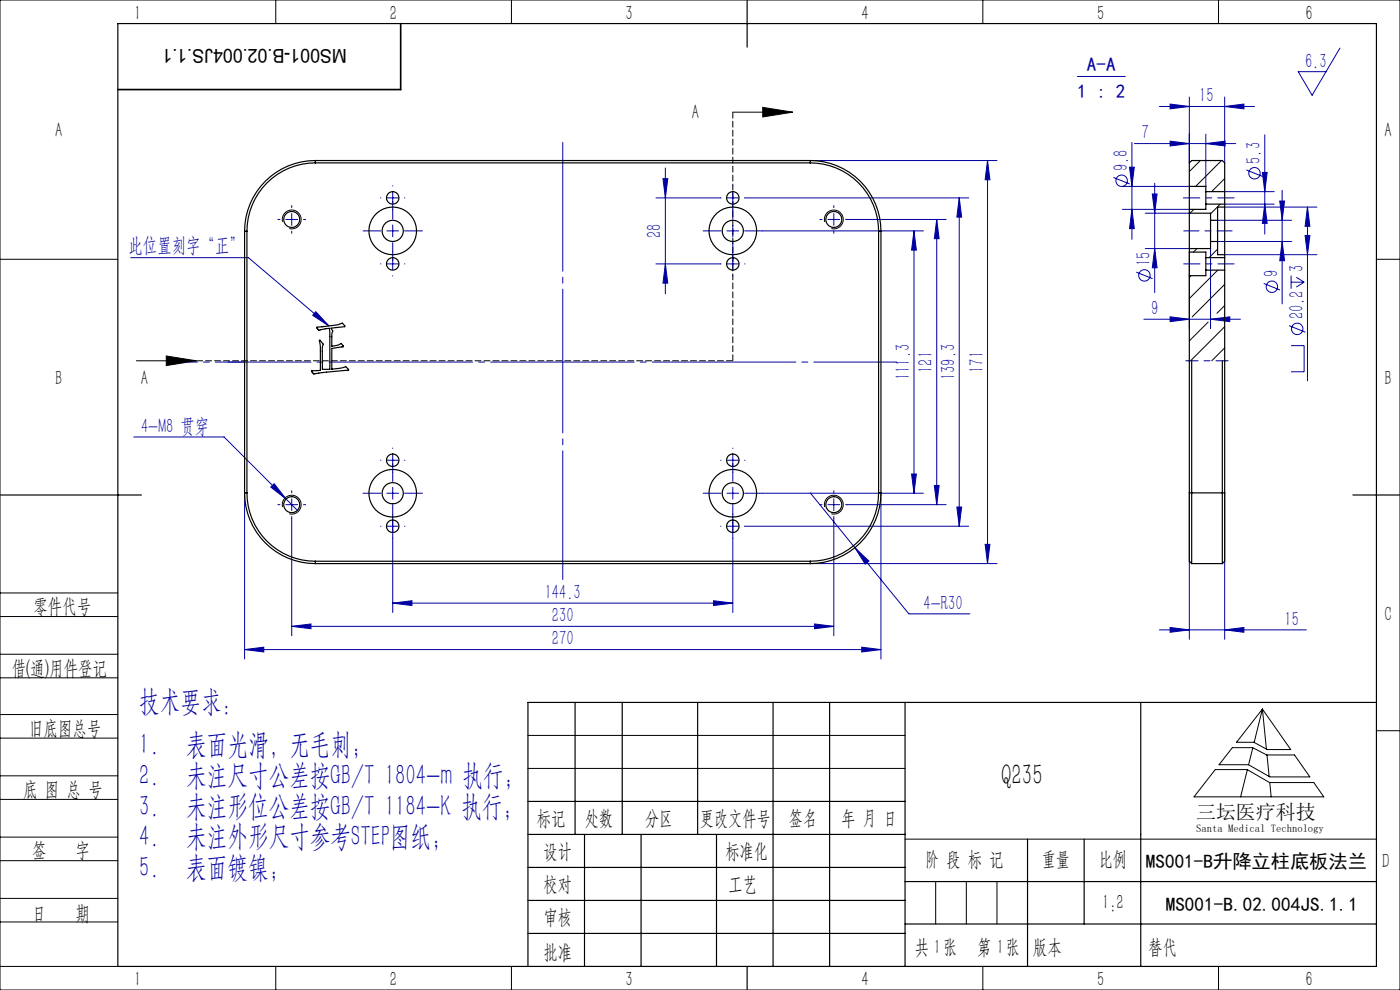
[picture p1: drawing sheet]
<svg xmlns="http://www.w3.org/2000/svg" width="297mm" height="210mm" viewBox="0 0 297 210" stroke-linecap="round" stroke-linejoin="round" font-family="sans-serif">
<g fill="none" stroke="#0000a0" stroke-width=".21">
<path d="M228.5 16.2h10.2M284.3 10.2l-5.9 10-3-5h5.9M140.6 37.9h1.1l-.5 4.1zM141.2 35.6v26.7M171.9 34.1h39.6M209.5 34.1v85.5M209.5 34.1l.5 4h-1zM236.2 37.6l3.5 1.4M238.1 39.5h14.2M239.6 35.5h1l-.5 4zM240.1 30.2v20.6M240.7 30.5h21.5"/>
<path d="M245 38.9v23.2M246 22.6h20.2M248.2 29.9l4.1 .6-4.1 .5zM248.2 22.1l4.1 .5-4.1 .5zM252.3 20.6v14M255.8 30.5l4.1-.6v1.1zM255.8 28.5v11M259.8 22.6l4.1-.5v1zM259.8 20.6v14M264.4 36.1l3.5 1.3M267.8 36.6h1l-.5 4.1zM268.3 28.6v21.1"/>
<path d="M27.7 54.7h25l17.1 14.4M60.6 46.6h2.5M61.9 45.3v2.5M82.1 49h2.5M82.1 42h2.5M82.1 56h2.5M83.3 40.7v2.5M83.3 47.7v2.5M83.3 54.7v2.5M139.2 42h13.7M139.2 56h13.7M141.2 56l.5 4.1h-1.1z"/>
<path d="M154.2 49h2.5M154.2 42h2.5M154.2 56h2.5M155.5 40.7v2.5M155.5 47.7v2.5M155.5 54.7v2.5M158 42h47.5M161.8 49h34.1M175.6 46.6h2.5M176.9 45.3v2.5M179.8 46.6h20.9M193.9 49l.5 4.1h-1z"/>
<path d="M193.9 49v55.6M198.7 46.6v60.5M198.7 46.6l.5 4h-1zM203.5 42v69.6M203.5 42l.5 4.1h-1zM238.1 44.4h14.2M240.1 44.4l.5 4.1h-1zM241 57.7l3.5 1.4M243 45.2h9.3M243 52.7h9.3M244.5 41.1h1l-.5 4.1zM245 52.7l.5 4.1h-1z"/>
<path d="M252.3 53.5v16.2M256.8 52.7v17M258.3 46.7h15.7M258.3 51.2h15.7M259.8 40.7h10.5M259.8 43.3h10.5M259.8 43.9h19.6M259.8 54h19.6M268.3 43.3l.5 4.1h-1zM271.5 42.6h1l-.5 4.1zM272 51.2l.5 4.1h-1zM272 40.4v24.1"/>
<path d="M273.9 58.5v2.7M273.9 59.9h2.8M275 58.8l1.7 1.1M276.7 59.9l-1.7 1M276.9 49.9h1l-.5 4.1zM277.4 43.9v36.9M277.4 43.9l.5 4.1h-1zM67 66.1l2.8 3-3.5-2.2zM242.7 67.7h20.5M248.2 67.2l4.1 .5-4.1 .5zM256.8 67.7l4.1-.5v1zM268.1 60.1l3.5 1.4"/>
<path d="M273.5 69.1l3.4 1.4M273.9 73.3h2.8v5.6h-2.8M28.4 92.7h19.1l15.6 15.6M82.1 97.6h2.5M83.3 96.4v2.5M154.2 97.6h2.5M155.5 96.4v2.5M51.9 104.6v35.2M57.4 103.3l.8-.7 2.5 3.2zM60.6 107.1h2.5M61.9 110v24.9M61.9 105.8v2.5"/>
<path d="M82.1 104.6h2.5M82.1 111.6h2.5M83.3 103.4v2.5M83.3 110.4v19.5M154.2 104.6h2.5M154.2 111.6h2.5M155.5 103.4v2.5M155.5 110.4v19.5M158 111.6h47.5M161.8 104.6h34.1M171.9 104.6l20.9 25.6h12.9M171.9 119.6h39.6"/>
<path d="M175.6 107.1h2.5M176.9 105.8v2.5M176.9 110v24.9M179.8 107.1h20.9M181.4 116.2l2.9 2.8-.8 .7zM186.9 104.6v35.2M193.4 100.5h1l-.5 4.1zM198.2 103h1l-.5 4.1zM203 107.5h1l-.5 4.1zM209 115.5h1l-.5 4.1zM252.3 104.6v31M259.8 104.6v31"/>
<path d="M51.9 137.8l4.1-.5v1zM51.9 137.8h135M61.9 132.9l4.1-.5v1zM61.9 132.9h115M83.3 127.9l4.1-.5v1zM83.3 127.9h72.2M151.4 127.4l4.1 .5-4.1 .5zM172.8 132.4l4.1 .5-4.1 .5zM182.8 137.3l4.1 .5-4.1 .5zM246 133.6h31.1M248.2 133.1l4.1 .5-4.1 .5zM259.8 133.6l4.1-.5v1z"/>
<circle cx="237.9" cy="38.3" r="1.21"/>
<circle cx="266.1" cy="36.7" r="1.21"/>
<circle cx="242.8" cy="58.4" r="1.21"/>
<circle cx="269.8" cy="60.8" r="1.21"/>
<circle cx="275.2" cy="69.8" r="1.21"/>
</g>
<g fill="none" stroke="#000" stroke-width=".21">
<path d="M0 0h297v210h-297zM58.5 0v5M108.5 0v5M208.5 0v5M258.5 0v5M155.5 23.8h12.7M161.8 22.8l6.4 1-6.4 1zM0 55h25M60 47.1a2 2 0 0 1 1.7-2.5 2 2 0 0 1 2.2 2.1 2 2 0 0 1-2.5 1.8M175 47.1a2 2 0 0 1 1.7-2.5 2 2 0 0 1 2.2 2.1 2 2 0 0 1-2.5 1.8M292 55h5M28.9 76.5h12.7"/>
<path d="M35.3 75.5l6.3 1-6.3 1zM60 107.6a2 2 0 0 1 1.7-2.5 2 2 0 0 1 2.2 2.1 2 2 0 0 1-2.5 1.8M175 107.6a2 2 0 0 1 1.7-2.5 2 2 0 0 1 2.2 2.1 2 2 0 0 1-2.5 1.8M0 138.8h25M0 125.8h25M0 130.8h25M0 143.8h25M0 156.6h25M0 151.6h25M112 156h80M261.4 158.6h4.3l3 1.5h5.9l3.3 4.7h-8.5l-4.5-2.6h-6.3zM265.8 158.6l-.9 3.6"/>
<path d="M267.8 150.4l6 8.6h-5l-2.8-1.5h-3.7zM267.8 150.4l-1.7 7.1M267.8 150.4l.9 8.5M292 155h5M0 169.6h25M0 164.6h25M0 177.6h25M112 163h80M192 178h100M257.8 163.2h6.8l4.7 2.8h9.4l2.1 3h-27.5zM264.6 163.3l-1.4 5.7M268.8 160.1l.4 4.6"/>
<path d="M269.4 166l.3 3M0 182.6h25M0 190.6h25M0 195.6h25M198.5 187v9M205 187v9M211.5 187v9M0 205h25M58.5 205v5M108.5 205v5M208.5 205v5M258.5 205v5"/>
</g>
<path d="M155.5 76.5v-52.7" fill="none" stroke="#000" stroke-width=".21" stroke-dasharray="1.3 .6"/>
<path d="M155.5 76.5h-113.9" fill="none" stroke="#000" stroke-width=".21" stroke-dasharray="1.3 .6" stroke-dashoffset="-.1"/>
<path d="M119.4 30.2v92.7" fill="none" stroke="#0000a0" stroke-width=".21" stroke-dasharray="30.5 1.3 1.3 1.3" stroke-dashoffset="3.2"/>
<path d="M190.2 76.8h-141.8" fill="none" stroke="#0000a0" stroke-width=".21" stroke-dasharray="30.5 1.3 1.3 1.3" stroke-dashoffset="12.9"/>
<path d="M251 42h10.8M251.1 56h10.7" fill="none" stroke="#0000a0" stroke-width=".21" stroke-dasharray="30.5 1.3 1.3 1.3" stroke-dashoffset="27"/>
<path d="M251.1 49h10.3" fill="none" stroke="#0000a0" stroke-width=".21" stroke-dasharray="30.5 1.3 1.3 1.3" stroke-dashoffset="27.2"/>
<g fill="none" stroke="#000" stroke-width=".25">
<path d="M25 5h267v200h-267zM158.5 0v10M0 105h30M287 105h10M122 149v28M132 149v28M148 149v28M164 149v56M176 149v56M192 149v56M242 149v56M292 149h-180v56"/>
<path d="M112 170h80M112 177h80M124 177v28M136 177v28M152 177v28M218 178v27M230 178v18M112 184h80M112 191h80M112 198h80M192 187h100M192 196h100"/>
<path d="M158.5 205v5"/>
</g>
<path d="M85 5v14h-60" fill="none" stroke="#000" stroke-width=".35"/>
<path d="M251.6 76.5h9" fill="none" stroke="#0000a0" stroke-width=".21" stroke-dasharray="30.5 1.3 1.3 1.3" stroke-dashoffset="27.9"/>
<path d="M51.9 76.8h-16.2" fill="none" stroke="#0000a0" stroke-width=".21" stroke-dasharray="30.5 1.3 1.3 1.3" stroke-dashoffset="24.3"/>
<g fill="none" stroke="#0000a0" stroke-width=".21" stroke-dasharray="30.5 1.3 1.3 1.3">
<path d="M83.3 39.5v-.1M155.5 39.5v-.1M59.4 46.6h-.5M61.9 44.1v-.5M61.9 49.1v.4M64.4 46.6h.4M80.8 49h-3.8M80.8 42h-.1M80.8 56h-.1M83.3 46.5v-3.8M83.3 51.5v3.8M83.3 44.5v.1"/>
<path d="M83.3 53.5v-.1M83.3 58.5v.1M85.8 49h3.8M85.8 42h.1M85.8 56h.1M153 49h-3.8M153 56h-.1M153 42h-.1M155.5 46.5v-3.8M155.5 51.5v3.8M155.5 53.5v-.1M155.5 58.5v.1"/>
<path d="M155.5 44.5v.1M158 49h3.8M158 56h.1M158 42h.1M174.4 46.6h-.5M176.9 44.1v-.5M176.9 49.1v.4M179.4 46.6h.4M80.8 97.6h-.1M83.3 95.1h.1M85.8 97.6h.1M153 97.6h-.1"/>
<path d="M155.5 95.1h.1M158 97.6h.1M59.4 107.1h-.5M61.9 104.6v-.5M61.9 109.6v.4M64.4 107.1h.4M80.8 104.6h-3.8M80.8 111.6h-.1M83.3 102.1v-3.8M83.3 107.1v3.8M83.3 100.1v.1M83.3 109.1h.1"/>
<path d="M83.3 114.1v.1M85.8 104.6h3.8M85.8 111.6h.1M153 104.6h-3.8M153 111.6h-.1M155.5 102.1v-3.8M155.5 107.1v3.8M155.5 100.1v.1M155.5 109.1h.1M155.5 114.1v.1M158 104.6h3.8M158 111.6h.1"/>
<path d="M174.4 107.1h-.5M176.9 104.6v-.5M176.9 109.6v.4M179.4 107.1h.4"/>
</g>
<path d="M161.8 22.8l6.4 1-6.4 1zM35.3 75.5l6.3 1-6.3 1z" fill="#000"/>
<g fill="#0000a0">
<path d="M67 66.1l2.8 3-3.5-2.2z"/>
<path d="M51.9 137.8l4.1-.5v1zM182.8 137.3l4.1 .5-4.1 .5zM181.4 116.2l2.1 3.5 .8-.7zM57.4 103.3l3.3 2.5-2.5-3.2zM61.9 132.9l4.1-.5v1zM172.8 132.4l4.1 .5-4.1 .5zM83.3 127.9l4.1-.5v1zM151.4 127.4l4.1 .5-4.1 .5z"/>
<path d="M248.2 29.9l4.1 .6-4.1 .5zM255.8 30.5l4.1-.6v1.1zM248.2 22.1l4.1 .5-4.1 .5zM259.8 22.6l4.1-.5v1zM248.2 67.2l4.1 .5-4.1 .5zM256.8 67.7l4.1-.5v1z"/>
<path d="M248.2 133.1l4.1 .5-4.1 .5zM259.8 133.6l4.1-.5v1z"/>
<path d="M198.2 103h1l-.5 4.1zM198.7 46.6l.5 4h-1z"/>
<path d="M209.5 34.1l.5 4h-1zM209 115.5h1l-.5 4.1zM193.9 49l.5 4.1h-1zM193.4 100.5h1l-.5 4.1zM203.5 42l.5 4.1h-1zM203 107.5h1l-.5 4.1zM140.6 37.9h1.1l-.5 4.1zM141.2 56l.5 4.1h-1.1zM277.4 43.9l.5 4.1h-1zM276.9 49.9h1l-.5 4.1zM239.6 35.5h1l-.5 4zM240.1 44.4l.5 4.1h-1zM244.5 41.1h1l-.5 4.1zM245 52.7l.5 4.1h-1zM271.5 42.6h1l-.5 4.1zM272 51.2l.5 4.1h-1z"/>
<path d="M267.8 36.6h1l-.5 4.1zM268.3 43.3l.5 4.1h-1z"/>
</g>
<g fill="none" stroke="#000" stroke-width=".25">
<path d="M66.9 34.6a14.5 14.5 0 0 0-14.5 14.5M66.9 34.1a15 15 0 0 0-15 15M66.9 34.6h105M66.9 34.1v.5M66.9 34.1h105M171.9 34.6a14.5 14.5 0 0 1 14.5 14.5M171.9 34.1a15 15 0 0 1 15 15M171.9 34.1v.5M252.3 39.5v4.9M252.3 39.5v-4.9l.5-.5h6.5l.5 .5v6.1M252.3 39.5h3.5v1.2M51.9 49.1h.5"/>
<path d="M51.9 49.1v55.5M52.4 49.1v55.5M186.4 49.1v55.5M186.4 49.1h.5M186.9 49.1v55.5M252.3 45.2v7.5M252.3 53.5v5M252.3 44.4v.8M252.3 52.7v.8M252.3 58.5v46.1M252.3 45.2h4.5v1.5M252.3 53.5h3.5v1.2"/>
<path d="M255.8 40.7v2.6M255.8 54.7v2.6M255.8 54.7h4M255.8 43.3v1.1h-3.5M255.8 57.3v1.2h-3.5M255.8 57.3h4M255.8 40.7h4M255.8 43.3h4M256.8 46.7v4.5M256.8 51.2v1.5h-4.5M256.8 51.2h1.5M256.8 46.7h1.5"/>
<path d="M258.3 46.7v4.5M258.3 51.2v2.8h1.5M259.8 40.7v2.6M259.8 54.7v2.6M259.8 43.9v10.1M259.8 43.3v.6M259.8 54v.7M259.8 57.3v47.3M259.8 43.9h-1.5v2.8M67.2 69.4h.1a22 22 0 0 0 5.3-.9l.6 .8-3 .3 .4 .6-.2 .7v2.5l1.1-.1 .9-.4 .5 .6-2.5 .4v4.4l1.7-.2 1.3-.3 .5 .5v.2l-5.5 .5-1.8 .3-.5-.5 .1-.1 1.8-.1v-4.8l-.3-1.5 .2-.2 .7 .9-.2 .8v4.5h1.6l-.1-8.7-1.5 .3a.81 .81 0 0 1-1.2-.4zM252.8 76.5v43.1M259.3 76.5v43.1"/>
<path d="M51.9 104.6a15 15 0 0 0 15 15M51.9 104.6h.5M52.4 104.6a14.5 14.5 0 0 0 14.5 14.5M66.9 119.1h105M66.9 119.1v.5M66.9 119.6h105M171.9 119.1v.5M186.4 104.6a14.5 14.5 0 0 1-14.5 14.5M186.4 104.6h.5M186.9 104.6a15 15 0 0 1-15 15M252.3 104.6v14.5l.5 .5M252.3 104.6h7.5"/>
<path d="M252.8 119.6h6.5M259.8 104.6v14.5l-.5 .5"/>
<circle cx="61.9" cy="46.6" r="1.7"/>
<circle cx="83.3" cy="49" r="5.1"/>
<circle cx="83.3" cy="56" r="1.32"/>
<circle cx="83.3" cy="42" r="1.32"/>
<circle cx="83.3" cy="49" r="2.25"/>
<circle cx="155.5" cy="49" r="2.25"/>
<circle cx="155.5" cy="56" r="1.32"/>
<circle cx="155.5" cy="42" r="1.32"/>
<circle cx="155.5" cy="49" r="5.1"/>
<circle cx="176.9" cy="46.6" r="1.7"/>
<circle cx="83.3" cy="97.6" r="1.32"/>
<circle cx="155.5" cy="97.6" r="1.32"/>
<circle cx="61.9" cy="107.1" r="1.7"/>
<circle cx="83.3" cy="104.6" r="5"/>
<circle cx="83.3" cy="111.6" r="1.32"/>
<circle cx="83.3" cy="104.6" r="2.25"/>
<circle cx="155.5" cy="104.6" r="2.25"/>
<circle cx="155.5" cy="111.6" r="1.32"/>
<circle cx="155.5" cy="104.6" r="5"/>
<circle cx="176.9" cy="107.1" r="1.7"/>
</g>
<g fill="none" stroke="#000" stroke-width=".21">
<path d="M254.6 34.1l-2.3 2.3M259.1 34.1l-5.5 5.4M259.8 37.9l-2.8 2.8M252.7 58.5l-.4 .3M253.3 44.4l-.8 .8M253.9 52.7l-.7 .8M258.3 52.8l-1.8 1.9M258.3 57.3l-6 6M258.9 43.3l-2.1 2.1M256.3 68.3l-4 4M259.8 64.8l-1.6 1.7M259.8 69.3l-7.2 7.2"/>
<path d="M259.8 73.8l-2.7 2.7M259.8 60.3l-6.9 6.9"/>
</g>
<g font-size="6.3" fill="#0000a0">
<text x="29.5" y="150.8">技术要求：</text>
<text x="29.5" y="160">1.</text>
<text x="39.5" y="160">表面光滑，无毛刺；</text>
<text x="29.5" y="166.5">2.</text>
<text x="39.5" y="166.5">未注尺寸公差按GB/T 1804-m 执行；</text>
<text x="29.5" y="173">3.</text>
<text x="39.5" y="173">未注形位公差按GB/T 1184-K 执行；</text>
<text x="29.5" y="179.5">4.</text>
<text x="39.5" y="179.5">未注外形尺寸参考STEP图纸；</text>
<text x="29.5" y="186">5.</text>
<text x="39.5" y="186">表面镀镍；</text>
</g>
<text font-size="6.3" x="212.4" y="166.5">Q235</text>
<g font-size="4.4">
<text x="28.5" y="4.1">1</text>
<text x="82.7" y="4.1">2</text>
<text x="132.7" y="4.1">3</text>
<text x="182.7" y="4.1">4</text>
<text x="232.7" y="4.1">5</text>
<text x="277" y="4.1">6</text>
<text x="11.7" y="29.1">A</text>
<text x="146.8" y="25.2">A</text>
<text x="293.7" y="29.1">A</text>
<text x="11.7" y="81.6">B</text>
<text x="29.9" y="81.7">A</text>
<text x="293.7" y="81.6">B</text>
<text x="7.1" y="130.1">零件代号</text>
<text x="293.7" y="131.6">C</text>
<text x="2.5" y="143.2">借(通)用件登记</text>
<text x="6.2" y="155.8">旧底图总号</text>
<text x="4.9" y="168.9">底 图 总 号</text>
<text x="113.9" y="174.9">标记</text>
<text x="124.1" y="174.9">处数</text>
<text x="136.9" y="174.9">分区</text>
<text x="148.5" y="174.9">更改文件号</text>
<text x="167.4" y="174.9">签名</text>
<text x="178.5" y="174.9">年 月 日</text>
<text x="6.8" y="181.9">签</text>
<text x="16" y="181.9">字</text>
<text x="115.3" y="181.9">设计</text>
<text x="153.9" y="181.9">标准化</text>
<text x="196.3" y="183.7">阶 段 标 记</text>
<text x="221" y="183.7">重量</text>
<text x="233.1" y="183.7">比例</text>
<text x="293.2" y="184.1">D</text>
<text x="115.3" y="189">校对</text>
<text x="154.6" y="189">工艺</text>
<text x="6.8" y="195.2">日</text>
<text x="16" y="195.2">期</text>
<text x="115.4" y="196">审核</text>
<text x="233.8" y="192.7">1:2</text>
<text x="115.3" y="203.4">批准</text>
<text x="194" y="202.4">共 张</text>
<text x="198.1" y="202.4">1</text>
<text x="207.3" y="202.4">第 张</text>
<text x="211.5" y="202.4">1</text>
<text x="219.1" y="202.4">版本</text>
<text x="28.5" y="209.1">1</text>
<text x="82.7" y="209.1">2</text>
<text x="132.7" y="209.1">3</text>
<text x="182.7" y="209.1">4</text>
<text x="232.7" y="209.1">5</text>
<text x="277" y="209.1">6</text>
</g>
<g font-size="4.4" fill="#0000a0">
<text x="276.9" y="14.3">6.3</text>
<text x="254.4" y="21.7">15</text>
<text x="242.2" y="29.6">7</text>
<text x="267.4" y="34.7" transform="rotate(-90 267.4 34.7)">5.3</text>
<text x="239.3" y="36.3" transform="rotate(-90 239.3 36.3)">9.8</text>
<text x="27.3" y="53.4">此位置刻字“正”</text>
<text x="140.3" y="50.5" transform="rotate(-90 140.3 50.5)">28</text>
<text x="244.1" y="56.4" transform="rotate(-90 244.1 56.4)">15</text>
<text x="271.1" y="58.8" transform="rotate(-90 271.1 58.8)">9</text>
<text x="276.5" y="57.7" transform="rotate(-90 276.5 57.7)">3</text>
<text x="244.2" y="66.8">9</text>
<text x="276.5" y="67.8" transform="rotate(-90 276.5 67.8)">20.2</text>
<text x="193" y="80.6" transform="rotate(-90 193 80.6)">111.3</text>
<text x="197.8" y="79.1" transform="rotate(-90 197.8 79.1)">121</text>
<text x="202.6" y="80.6" transform="rotate(-90 202.6 80.6)">139.3</text>
<text x="208.6" y="79.1" transform="rotate(-90 208.6 79.1)">171</text>
<text x="29.9" y="91.8">4-M8 贯穿</text>
<text x="115.6" y="127.1">144.3</text>
<text x="117.1" y="132">230</text>
<text x="195.9" y="129.3">4-R30</text>
<text x="117.1" y="136.9">270</text>
<text x="272.5" y="132.7">15</text>
</g>
<text font-size="4.4" fill="#010000" x="243.6" y="202.4">替代</text>
<text font-size="4.2" x="253.7" y="173.7">三坛医疗科技</text>
<g font-size="4.1">
<text x="73.6" y="10.4" transform="rotate(-180 73.6 10.4)">MS001-B.02.004JS.1.1</text>
<text x="243.1" y="184">MS001-B升降立柱底板法兰</text>
<text x="247.3" y="193.1">MS001-B.02.004JS.1.1</text>
</g>
<g font-size="4.1" fill="#0000a0">
<text x="230.6" y="15.1">A-A</text>
<text x="228.5" y="20.7">1 : 2</text>
</g>
<text font-size="2.3" x="253.7" y="176.6">Santa Medical Technology</text>
</svg>
